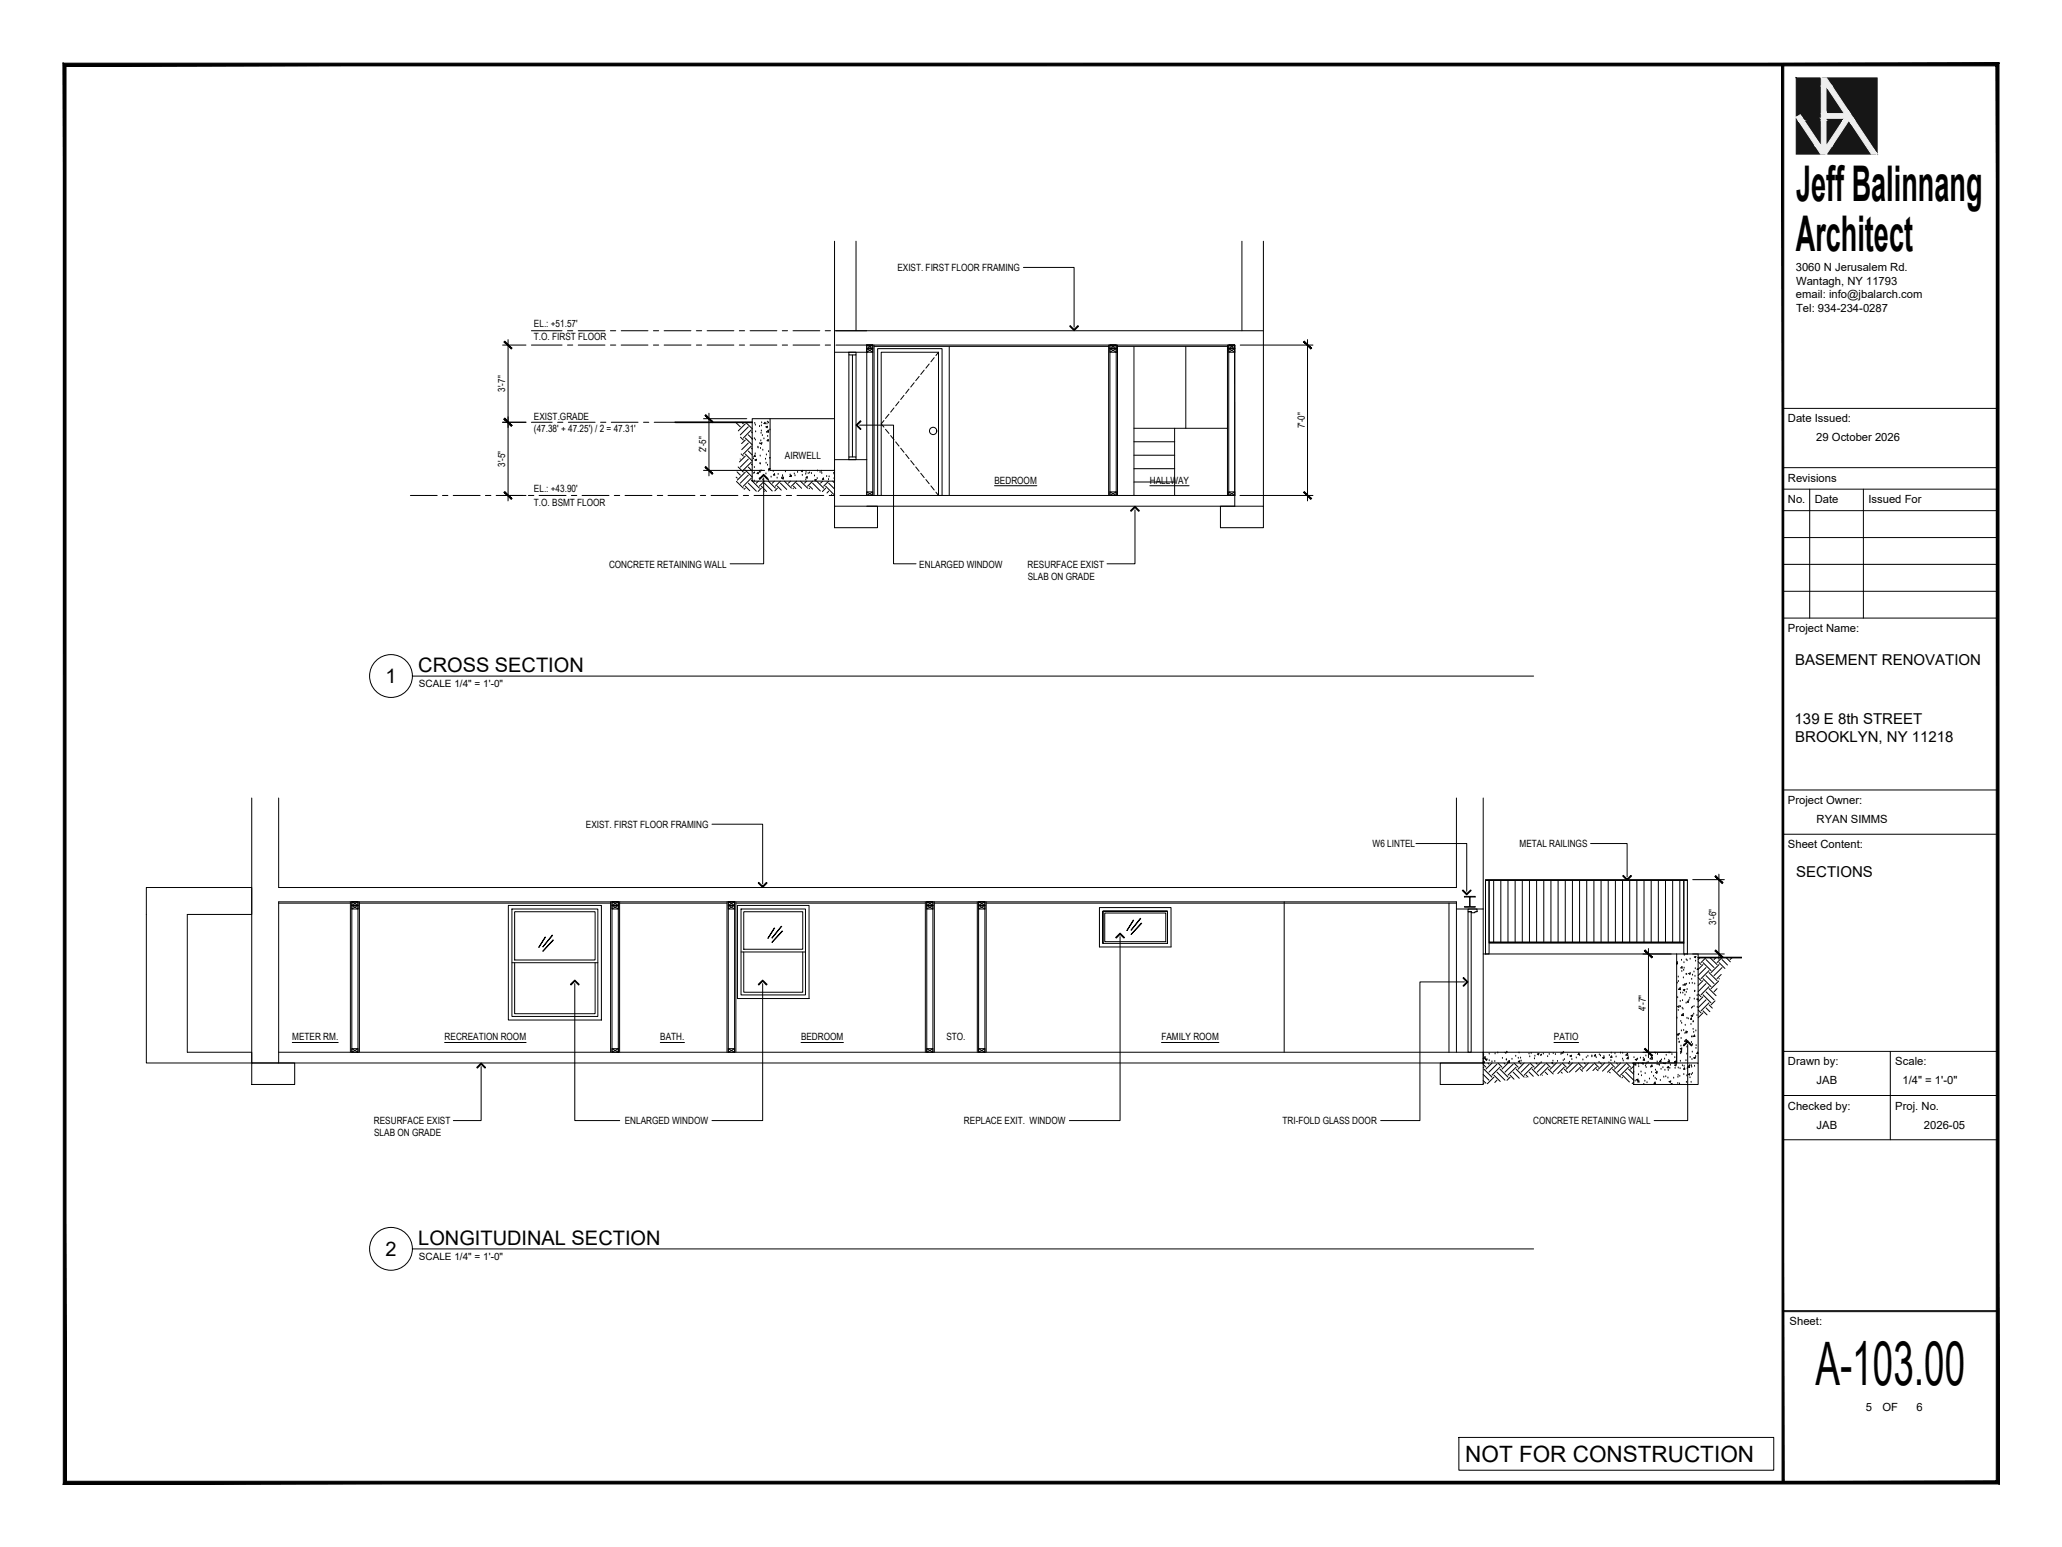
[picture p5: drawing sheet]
<svg xmlns="http://www.w3.org/2000/svg" width="610mm" height="457mm" viewBox="0 0 610 457" stroke-linecap="round" stroke-linejoin="round" font-family="sans-serif">
<!-- layer: -ELEV|a-elev02 -->
<g fill="none" stroke="#000" stroke-width=".3">
<path d="M246.7 71.3v32.8h9.5v-1.1h1.8v1.1h-1.8v-2.1h108.8v47.6h-108.8M253.1 71.3v26.4M367.2 71.3v26.4M373.5 71.3v78.3M246.7 97.7h126.8M256.2 102h1.8v1h-1.8zM258 102v44.4M328.1 102h1.9v1h-1.9zM328.1 103h1.9v1.1h-1.9zM363.3 102h1.7v1h-1.7zM363.3 103h1.7v1.1h-1.7zM246.7 149.6h12.7v6.4h-12.7z"/>
<path d="M256.2 145.4h1.8v1h-1.8zM256.2 146.4v-10.6h-9.5v13.8M256.2 146.4h108.8M328.1 146.4v-44.4h1.9v44.4M328.1 145.4h1.9v1h-1.9zM360.8 149.6h12.7v6.4h-12.7zM363.3 146.4v-44.4h1.7v44.4M363.3 145.4h1.7v1h-1.7zM74.4 235.8v78.4h364.1v-78.4M82.4 235.8v26.5h348.2v-26.5M43.3 262.3h31.1v8h-19v40.7h19v3.2h-31.1zM104 266.5h1.8v1.1h-1.8z"/>
<path d="M104 267.6h1.8v1h-1.8zM150.3 267.6h27.5v33.9h-27.5zM151.3 268.6h25.4v31.8h-25.4zM180.9 266.5h1.9v1.1h-1.9zM180.9 267.6h1.9v1h-1.9zM215.3 266.5h1.9v1.1h-1.9zM215.3 267.6h1.9v1h-1.9zM218 267.6h21.2v27.5h-21.2zM219.1 268.6h19v25.4h-19zM274 266.5h1.8v1.1h-1.8zM274 267.6h1.8v1h-1.8zM289.3 266.5h1.9v1.1h-1.9z"/>
<path d="M289.3 267.6h1.9v1h-1.9zM325 268.2h21.2v11.7h-21.2zM326.1 278.8v-9.5h19v9.5h-19v-9.5h19v9.5M430.6 268.6h7.9M434.3 265.1l.2 .1-.2 2.7M434.3 268l-1.4 .1h3.2l-1.4-.1M434.3 265.1h-1.4v-.2h3.2v.2h-1.5l.1 2.8M438.5 281.9h57.2M74.4 314.2h12.7v6.3h-12.7zM82.4 311h356.1M104 311v-44.5h1.8v44.5M104 309.9h1.8v1.1h-1.8z"/>
<path d="M180.9 311v-44.5h1.9v44.5M180.9 309.9h1.9v1.1h-1.9zM215.3 311v-44.5h1.9v44.5M215.3 309.9h1.9v1.1h-1.9zM274 311v-44.5h1.8v44.5M274 309.9h1.8v1.1h-1.8zM289.3 311v-44.5h1.9v44.5M289.3 309.9h1.9v1.1h-1.9zM425.8 314.2h12.7v6.3h-12.7zM430.6 311v-44.5h-348.2v47.7"/>
</g>
<!-- layer: -ELEV|a-elev06 -->
<path d="M152.1 269.5h23.8v14.2h-23.8zM219.9 269.5h17.4v11h-17.4zM326.6 269.8h18v8.5h-18zM151.3 284.5h25.4M152.1 284.5v15.1h23.8v-15.1M219.1 281.3h19M219.9 281.3v11.9h17.4v-11.9" fill="none" stroke="#000" stroke-width=".3"/>
<!-- layer: -ELEV|a-elev01 -->
<g fill="none" stroke="#000" stroke-width=".3">
<path d="M246.7 104.1v31.7M256.2 104.1v31.7M258.4 102.4h69.3M258.4 102v44.4M259.5 103h19v43.4h-1v-42.3h-17v42.3h-1zM280.6 102.4v44M327.7 102v44.4M330.4 102.4h32.5M330.4 102v44.4M335.2 102.4v44M350.6 102.4v24.2M362.9 102v44.4"/>
<path d="M227.7 123.7h19M335.2 126.6h27.7M335.2 138.5h12.1M335.2 134.5h12.1M335.2 130.6h12.1M347.3 126.6v19.8M335.2 142.5h12.1M82.4 266.9h21.2M103.6 266.5v44.5M106.3 266.9h74.2M106.3 266.5v44.5M180.5 266.5v44.5"/>
<path d="M183.2 266.9h31.7M183.2 266.5v44.5M214.9 266.5v44.5M217.6 266.9h56M217.6 266.5v44.5M273.6 266.5v44.5M276.2 266.9h12.7M276.2 266.5v44.5M288.9 266.5v44.5M291.5 266.9h139.1M291.5 266.5v44.5M379.6 266.5v44.5"/>
<path d="M428.4 266.9v44.1"/>
</g>
<!-- layer: -ELEV|a-elev08 -->
<path d="M161.2 276.9l-1.9 3.1zM163.2 276.4l-2.8 3.5zM163.5 277.8l-3.1 3.4zM228.9 274.3l-1.9 3.1zM231 273.8l-2.8 3.5zM231.2 275.2l-3 3.4zM335 271.9l-1.9 3.2zM337.1 271.4l-2.8 3.6zM337.4 272.8l-3.1 3.4z" fill="#000" stroke="#000" stroke-width=".3"/>
<g fill="none" stroke="#000" stroke-width=".3">
<path d="M256.2 104.1l1.8-1.1-1.8-1h1.8l-1.8 1 1.8 1.1M265.8 118.7l-1 1.2M267.3 116.8l-1 1.3M268.7 115l-.9 1.2M270.3 113.1l-1.1 1.3M271.7 111.3l-1 1.2M273.2 109.4l-1 1.3M274.7 107.6l-1 1.2M276.2 105.7l-1 1.2M277.5 104.1l-.8 1M328.1 104.1l1.9-1.1-1.9-1h1.9l-1.9 1 1.9 1.1M363.3 104.1l1.7-1.1-1.7-1h1.7l-1.7 1 1.7 1.1"/>
<path d="M217.5 124.8l1.4 1.4M217.9 139.4l1 1M218.2 138l1.6 1.5M218.8 135.6l.1 .1M218.9 129.2l.9 .8M219.1 134.2l.7 .6M219.2 124.8l.6 .5M220.3 125.3l-2 2M220.3 130l-1.1 1.1M220.3 134.8l-1.7 1.7M220.3 139.5l-2.3 2.4M220.3 138.9l2.1 2.1"/>
<path d="M220.3 134.2l2.1 2M220.3 129.5l2.1 1.9M220.4 124.8l2 1.9M221.2 126.2l-2.3 2.3M221.2 130.9l-1.9 2M221.2 135.7l-2.3 2.3M221.2 138l1.2 1.2M221.2 133.3l1.2 1.2M221.2 128.5l1.2 1.2M222.1 127l-2.3 2.5M222.1 131.8l-2.3 2.4M222.1 136.6l-2.3 2.3"/>
<path d="M222.1 137.2l.3 .2M222.1 132.4l.3 .3M222.1 127.6l.3 .3M222.2 124.8l.2 .1M222.4 129.9h.1M222.8 135.6h.1M222.8 139.9h.1M223 129.7h.1M223 138.2h.1M223.1 139.7h.1M223.1 125.1h.1M223.2 134.5l.1 .4h-.4z"/>
<path d="M223.3 134.2h.1M223.3 130h.1M223.3 125.6h.1M223.4 127.6h.1M223.6 135.7l-.1 .4-.3-.2 .4-.1M224.1 132.2h.1M224.1 132.4h.1M224.1 139.6l.1 .4M224.2 139.6l-.4 .4h.4M224.5 126.1h.1M224.6 139.3h.1M224.6 131.1h.1"/>
<path d="M224.6 139.6h.1M224.7 137h.1M224.7 139.5h.1M224.7 134.8h.1M224.8 137.1h.1M224.8 131.1l.5-.2-.2 .4zM224.8 132.5h.1M224.9 130.3h.1M225 128.1h.1M225 139.1h.1M225.1 125.9h.1M225.1 127.4h.1"/>
<path d="M225.2 125h.1M225.4 128.7h.1M225.5 133.1h.1M225.8 129.7h.1M226.2 124.8l.1 .4h-.5zM226.3 135.7h.1M226.4 126.2l.5-.2-.1 .4zM226.5 136.9h.1M226.6 134.5h.1M226.7 125.3h.1M226.9 124.8h.1M226.9 137.5h.1"/>
<path d="M226.9 129h.1M227.1 129.9l.1 .4h-.4l.3-.4M227.1 127.1l.1 .7-.6-.2 .6-.5M227.2 138.6l.4-.2-.1 .5zM227.2 125h.1M227.2 133.5h.1M227.3 139.2h.1M227.6 127.1h.1M227.7 135.2l-.2 .1h.2M228.6 139.3h.1M229 140l.1 .4h-.5zM232.2 139.4h.1"/>
<path d="M235.8 139.6h.1M237.2 139l-.3 .1 .3 .3 .1-.4M238.3 139.6h.1M238.9 140h.1M239.4 139.8h.1M239.9 140h.1M241.7 139.2h.1M242.4 139.6h.1M242.9 139.3h.1M243 139.9h.1M246.7 139.1h.1M246.7 139.6l-.2 .1 .2 .1"/>
<path d="M261.3 124.3l-.8 1 .8 .9M261.8 126.9l1 1.2M262.8 122.4l-1 1.3M263.3 128.7l1 1.3M264.3 120.6l-1 1.2M264.8 130.6l1 1.2M266.3 132.5l1 1.2M267.8 134.3l.9 1.3M269.2 136.1l1.1 1.3M270.7 138l1 1.3M272.2 139.9l1 1.2M217.6 141l.4 .3"/>
<path d="M217.7 142.3l2.1 2M220.3 144.3l-.3 .3M220.3 143.7l1.4 1.3M221.2 140.4l-2.3 2.4M221.2 142.8l2.4 2.4M222.1 141.3l-2.3 2.4M222.1 141.9l2.4 2.4M223 142.2h.1M224.2 142.2l-.6 .6M224.5 141.5h.1M225.1 144.3l-1 .9M225.1 143.7l1.5 1.5"/>
<path d="M225.5 141.9h.1M226 142.2l-1.5 1.5M226 145.2h-.1M226 142.8l2.3 2.3M226.4 140.1h.1M227.2 142h.1M227.2 142.2l2 2.1M228 141h.1M228.9 142.2l-.6 .6M229.7 141.3h.1M229.8 144.3l-.7 .8M229.8 143.7l1.2 1.2"/>
<path d="M230 140.2h.1M230.7 142.2l-1.5 1.5M230.7 142.8l1.9 1.9M231.1 141.3h.1M231.2 141.4l.4-.3-.1 .5zM231.4 140.6h.1M231.4 141.1h.1M231.9 142.2l2.1 2.1M233.6 140.4h.1M233.7 142.2l-.6 .6M233.8 140.8v-.4l-.3 .4h.4M234 140.8h.1"/>
<path d="M234.6 144.3l-.2 .1M234.6 143.7l.7 .7M234.8 140.1h.1M235 140.6h.1M235.5 142.8l1.5 1.5M235.5 142.2l-1.5 1.5M236.6 142.2l2.2 2.1M237.2 140.5h.1M238.2 141.9h.1M238.2 140.2h.1M238.5 142.2l-.6 .6M238.6 140.8l.1 .5-.4-.1 .3-.4"/>
<path d="M239.4 144.3l-.2 .1M239.4 143.7l.8 .9M240.2 142.2l-1.4 1.5M240.2 142.8l2.3 2.3M240.8 140.7h.1M240.8 141.9l.5-.2-.1 .4zM241.4 142.2l2.1 2.1M241.6 141.4h.1M243.2 142.2l-.6 .6M243.4 141.3l.1 .3h-.4zM244.1 144.3l-1 1M244.1 143.7l2.4 2.4"/>
<path d="M244.4 140.8h.1M244.9 141.7h.1M245 142.2l-1.5 1.5M245 145.2l-.5 .5M245 142.8l1.7 1.7M245.1 140.9h.1M245.9 146.1h-.1M246.2 142.2l.5 .5M246.5 140.1h.1M246.6 141.5h.1M246.7 146.4h.1M256.2 145.4l1.8 1"/>
<path d="M258 145.4l-1.8 1M273.7 141.7l1 1.3M275.2 143.6l1 1.2M276.7 145.5l.8 .9M328.1 145.4l1.9 1M330 145.4l-1.9 1M363.3 145.4l1.7 1M365 145.4l-1.7 1M439.2 260h59.7v.2h-59.7zM104 268.6l1.8-1-1.8-1.1h1.8l-1.8 1.1 1.8 1M180.9 268.6l1.9-1-1.9-1.1h1.9l-1.9 1.1 1.9 1M215.3 268.6l1.9-1-1.9-1.1h1.9l-1.9 1.1 1.9 1"/>
<path d="M274 268.6l1.8-1-1.8-1.1h1.8l-1.8 1.1 1.8 1M289.3 268.6l1.9-1-1.9-1.1h1.9l-1.9 1.1 1.9 1M439.2 260.2h1v21.7h-1zM440.2 278.5h57.6v.2h-57.6zM440.2 260.2h57.6v18.3h-57.6zM441.6 260.2v18.3M443.7 260.2v18.3M445.8 260.2v18.3M447.9 260.2v18.3M450 260.2v18.3M452.2 260.2v18.3M454.3 260.2v18.3"/>
<path d="M456.4 260.2v18.3M458.5 260.2v18.3M460.6 260.2v18.3M462.7 260.2v18.3M464.9 260.2v18.3M467 260.2v18.3M469.1 260.2v18.3M471.2 260.2v18.3M473.3 260.2v18.3M475.4 260.2v18.3M477.6 260.2v18.3M479.7 260.2v18.3"/>
<path d="M481.8 260.2v18.3M483.9 260.2v18.3M486 260.2v18.3M488.1 260.2v18.3M490.3 260.2v18.3M492.4 260.2v18.3M494.5 260.2v18.3M496.6 260.2v18.3M497.8 260.2h1.1v21.7h-1.1zM495.7 284.4l.2-.2v.7l-.2-.1M495.7 284.8v.1M495.7 284.8v.2"/>
<path d="M495.9 290.5h.1M496 294.9h.1M496 297.5l.4-.2-.1 .4zM496.1 288.8h.1M496.1 298.6h.1M496.2 290.1h.1M496.7 296h.1M496.8 293.5h.1M496.8 297.5h.1M496.8 292.5l-.6-.1 .5-.5 .1 .6M497.1 283.8h.1M497.2 287.1h.1"/>
<path d="M497.3 286.1l-.1-.4-.3 .3 .4 .1M497.3 298h.1M497.4 295.7h.1M497.5 293.5h.1M497.5 298.2h.1M497.6 291.3h.1M497.6 292.6l.5-.2-.1 .4zM497.7 289h.1M497.8 286.8h.1M497.8 284.5h.1M497.9 286.1h.1M497.9 282.3h.1"/>
<path d="M498.1 294.1h.1M498.2 291.1v-.4l-.3 .4h.4M498.5 288h.1M498.5 296.5h.1M498.5 293.3h.1M498.5 283.7h.1M498.6 290.9h.1M498.6 288h.1M498.8 283.9h.1M498.8 292.4h.1M499.1 295.8l.1 .4h-.4zM499.2 287.7l.5-.2-.1 .5z"/>
<path d="M499.3 295.6h.1M499.4 290.7h.1M499.6 295h.1M499.7 283.5h.1M500.1 297.9h.1M500.1 289.4h.1M500.3 290.6h.1M500.4 288.2h.1M500.4 297.7h.1M500.7 299.7h.1M500.8 297.5h.1M500.8 287.3h.1"/>
<path d="M500.9 295.3h.1M500.9 282.8l.5-.1-.2 .3zM501 293h.1M501 290.8h.1M501.1 292.9h.1M501.1 288.5h.1M501.2 286.3h.1M501.3 284.1h.1M501.7 294.3h.1M501.8 297.7h.1M502 295.1l-.3 .2 .2 .2 .1-.1M502 298.5l.9 .8"/>
<path d="M502 293.8l.9 .8M502 289l.9 .8M502 284.2l.9 .9M502.6 283l-.6 .5M503.5 285.1l-1.5 1.4h-.3l.3-.3M503.5 289.8l-1.5 1.5M503.5 294.6l-1.5 1.4M503.5 299.3l-1.5 1.5M503.5 298.7l1.2 1.2M503.5 294l2.3 2.4M503.5 289.2l2.3 2.4M503.5 284.5l2.3 2.4"/>
<path d="M504.4 286l-2.4 2.3M504.4 283l-1.5 1.5M504.4 290.7l-2.4 2.4M504.4 295.5l-2.4 2.3M504.4 297.9l1.1 1.1M504.4 293.1l2.3 2.4M504.4 288.3l2.3 2.4M504.4 283.6l2.3 2.4M505.2 286.9l-2.3 2.3M505.2 291.6l-2.3 2.4M505.2 296.4l-2.3 2.3M505.2 297l1 .9"/>
<path d="M505.2 292.2l2.1 2.1M505.2 287.4l2.4 2.4M505.5 283l2.1 2.1M507 295.8l-1.2 1.2M507.3 283l-.6 .6M507.6 292.2l-.9 .9M508.1 289.9l-2.3 2.3M508.2 285.1l-2.4 2.3M508.2 289.2l.1 .1M508.2 284.5l1.7 1.7M508.8 288l-1.2 1.2M509.1 283l-1.5 1.5"/>
<path d="M509.1 286l-2.4 2.3M509.1 283.6l1.6 1.6M510.3 283l1.3 1.3M512.1 283l-.6 .6M104 309.9l1.8 1.1M105.8 309.9l-1.8 1.1M180.9 309.9l1.9 1.1M182.8 309.9l-1.9 1.1M215.3 309.9l1.9 1.1M217.2 309.9l-1.9 1.1M274 309.9l1.8 1.1M275.8 309.9l-1.8 1.1"/>
<path d="M289.3 309.9l1.9 1.1M291.2 309.9l-1.9 1.1M438.5 314.2h.1M438.5 319.4l.8 .7M438.5 314.6l.8 .8M438.5 317.5l1.7 1.7M438.5 314.2l.3-.4 .1 .4M438.5 312.8l.5-.5 .1 .6zM438.6 311.9h.1M438.6 311.7h.1M438.7 315.4l-.2 .2M438.7 316l2.4 2.3"/>
<path d="M439.2 313.1l.4-.1-.1 .4zM439.9 314.2l.3 .3M440.3 311.5h.1M440.3 313.5h.1M441.1 313.8h.1M441.1 314.2l-1.8 1.8M441.7 318.3l-2 2M441.7 317.8l1.8 1.8M441.9 313.7h.1M442 311.5h.1M442.6 314.5l-2.4 2.4M442.6 319.2l-.7 .7"/>
<path d="M442.6 316.9l2.3 2.3M442.8 311.2h.1M442.8 314.2l1.2 1.2M443.4 315.4l-2.3 2.4M443.4 316l2.4 2.3M444.2 312.8h.1M444.6 314.2l.3 .3M444.8 311l.4 .2v-.2M445.3 313.3h.1M445.4 313.2h.1M445.5 311h.1M445.9 314.2l-1.9 1.8"/>
<path d="M446.2 313.4l.1 .6-.6-.1zM446.4 318.3l-.9 1M446.4 317.8l1.2 1.1M447 313.1h.1M447.3 314.5l-2.4 2.4M447.3 316.9l1.9 1.8M447.6 314.2l1.2 1.2M448.1 312.2h.1M448.2 315.4l-2.4 2.4M448.2 316l2.4 2.3M448.9 312.8h.1M448.9 313.7l.4-.2-.1 .4z"/>
<path d="M449.1 311.2h.1M449.4 314.2l.3 .3M449.5 312.7h.1M449.7 313.6h.1M450.6 314.2l-1.8 1.8M451.2 318.3l-.1 .1M451.2 317.8l.5 .5M452 311.5h.1M452.1 314.5l-2.4 2.4M452.1 316.9l1.2 1.2M452.2 312.3h.1M452.3 314.2l1.3 1.2"/>
<path d="M452.7 311.3h.1M453 315.4l-2.4 2.4M453 316l1.9 1.9M453.6 312.9h.1M453.8 312.2h.1M454.1 314.2l.3 .3M454.5 311.5l.5-.1-.2 .3zM455.4 314.2l-1.8 1.8M455.5 312h.1M455.6 314.1h.1M455.7 311.8h.1M455.9 317.8h.1"/>
<path d="M456.3 311.5h.1M456.8 314.5l-2.4 2.4M456.8 316.9l.7 .7M457.1 314.2l1.2 1.2M457.5 312.3h.1M457.7 315.4l-2.4 2.4M457.7 316l1.5 1.4M458 311.6h.1M458.7 314.2l.3-.1 .2 .4M459.1 313.6h.1M459.2 311.4h.1M459.8 311.7h.1"/>
<path d="M460.1 314.2l-1.8 1.8M460.5 313.7h.1M461.5 311.6h.1M461.6 314.5l-2.4 2.4M461.6 316.9l.3 .3M461.9 314.2l1.1 1.2M461.9 311l-.2 .2h.4l-.1-.2M462.2 313.5h.1M462.2 311h.1M462.4 315.4l-1.9 1.9M462.4 316l1.1 1M462.5 313.1h.1"/>
<path d="M463.4 311.8h.1M463.6 314.2l.3 .3M464 313.9h.1M464.1 312.1l.5-.2-.1 .4zM464.7 313.1h.1M464.9 314.2l-1.9 1.8M466 312.7h.1M466.3 314.5l-2.4 2.4M466.6 314.2l1.2 1.2M466.8 311.2l.1 .5h-.4zM467 312h.1M467.2 315.4l-1.4 1.4"/>
<path d="M467.2 316l.7 .6M468 313.3h.1M468.4 314.2l.3 .3M469 312.6h.1M469.4 312.2h.1M469.6 314.2l-1.8 1.8M470.6 312.3h.1M470.6 312.1h.1M471.1 314.5l-2 2M471.3 314.2l1.3 1.2M471.6 311.7l.1 .4h-.4zM471.9 312.6h.1"/>
<path d="M472 315.4l-1.1 1M472 316l.4 .4M472.7 314h.1M472.8 311.7h.1M473.1 314.2l.4 .3M473.2 312h.1M473.8 312.6l.5-.2-.2 .4zM474.2 312.3h.1M474.4 314.2l-1.8 1.8M475.7 314.1h.1M475.8 312h.1M475.8 314.5l-2 2.1"/>
<path d="M475.8 316.9l.2 .2M476.1 314.2l1.2 1.2M476.3 313.5h.1M476.3 311.2h.1M476.5 312.1v.4h-.4zM476.7 315.4l-1.5 1.5M476.7 316l2.4 2.3M477.4 313.9h.1M477.4 311.4h.1M477.8 312.4h.1M477.9 314.2l.3 .3M479.1 311.2h.1"/>
<path d="M479.1 314.2l-1.8 1.8M479.7 313h.1M479.7 318.3l-.2 .3M479.7 317.8l2 2M479.7 311.3h.1M479.9 313.6h.1M480.6 314.5l-2.4 2.4M480.6 316.9l2.4 2.3M480.9 314.2l1.1 1.2M481.2 311.3v.6l-.5-.1zM481.3 312.5l.1 .4h-.5zM481.4 312.5h.1"/>
<path d="M481.5 315.4l-2.4 2.4M481.5 316l1.5 1.5M482.6 314.2l.4 .3M483 316.9h.1M483 315.1l-1 .9M483 319.8l-.5 .5M483 314.4h.1M483.1 312.6h.1M483.4 319.5h.1M483.4 313.1l.6-.1-.2 .4zM483.5 314.3l.1 .4M483.6 314.3l-.4 .4h.5"/>
<path d="M483.8 319.1l.5-.2-.2 .5zM484.1 313h.1M484.4 314.5h.1M484.4 317.6h.1M484.5 315.3h.1M484.5 319.8v-.4l-.3 .3 .4 .1M485 312.7h.1M485.1 316.8h.1M485.3 317.9h.1M485.6 314.2h-.2l.4 .3 .1-.3M485.8 312.8h.1M486.1 312.9l.1 .5-.4-.1z"/>
<path d="M486.3 319.5h.1M486.4 317.3h.1M486.5 315h.1M486.6 312.1h.1M486.6 314.5h.1M486.7 315.5h.1M486.9 314.2h.1M486.9 320h.1M487.3 313.9h.1M487.6 318.9h.1M487.8 312.9l.6-.5v.7zM488.1 315.4h.1"/>
<path d="M488.3 316.9h.1M488.4 312.4h.1M488.4 314.7l.1 .5-.4-.1zM488.5 312.8h.1M488.9 318.1h.1M489.1 311l.4 .2v-.2M489.3 319.8l.1 .4M489.3 318.7h.1M489.3 319.8l-.3 .4h.4M489.4 316.3h.1M489.5 316.9l.4-.1-.1 .4zM489.7 319h.1"/>
<path d="M489.8 316.8h.1M489.9 314.6h.1M489.9 313.9h.1M490 311.6h.1M490.2 314.7h.1M490.6 314.8h.1M490.9 319.3h.1M490.9 313.4l.1 .4-.4-.1zM491.1 316h.1M491.2 313.3h.1M491.6 315.6h.1M491.8 314.2l-.1 .1 .6 .1v-.2"/>
<path d="M491.9 318.3h.1M492.1 313h.1M492.2 316.3h.1M492.5 318.2h.1M492.6 311.9h.1M493.1 318.6h.1M493.1 313.7l.5-.2-.2 .4zM493.2 316.4h.1M493.2 315.2l.1 .4h-.4zM493.4 313.4h.1M493.4 311.2h.1M493.4 319.7l.5-.2-.1 .4z"/>
<path d="M493.6 315.7h.1M493.8 314.8h.1M494.3 311.7h.1M494.8 318.6h.1M495 314h.1M495.1 314.8l.5-.2-.2 .4zM495.1 312.6h.1M495.2 315.7h.1M495.5 313.5l.1 .7-.6-.1zM495.7 313.9l-.3 .3M495.8 300.9h.1M496.1 318.4h.1"/>
<path d="M496.1 317.8h.1M496.1 307.1h.1M496.1 315.6h.1M496.1 305.5l.1 .4h-.3zM496.4 308.1h.1M496.4 308h.1M496.5 305.6h.1M496.6 318.1h.1M496.7 315.8h.1M496.7 309.9l.5-.1-.1 .3zM496.8 313.6h.1M496.9 311.4h.1"/>
<path d="M496.9 301.9h.1M497 309.2h.1M497 306.9h.1M497.1 304.7h.1M497.1 310.5l.1 .4h-.4zM497.2 302.4h.1M497.2 310.4h.1M497.2 300.2h.1M497.4 315h.1M497.7 300.1h-.6l.5-.5 .1 .6M497.8 304.5h.1M497.8 317.6h.1"/>
<path d="M497.9 315.1h.1M497.9 308.9h.1M498 315.6l.1 .4h-.4zM498.1 305.4h.1M498.2 303h.1M498.3 305.1l.5-.3-.1 .5zM498.4 313.5h.1M498.5 305h.1M498.5 307.2l.1 .6-.6-.1zM498.6 319.9h.1M498.7 311.5h.1M498.7 318h.1"/>
<path d="M498.7 300.9h.1M498.7 309.5h.1M498.8 315.9h.1M498.9 307.8h.1M499.1 301.1h.1M499.1 317.5l.5-.2-.2 .4zM499.4 314.8l.1 .7M499.4 314.8l-.5 .6 .6 .1M499.6 314.9h.1M499.6 318.5h.1M499.7 312.5h.1M499.9 302.8h.1"/>
<path d="M500 319.9h.1M500 300.4h.1M500 300.2l.5-.2-.2 .4zM500 317.6h.1M500 308.1h.1M500 315h.1M500.1 306.5h.1M500.1 301.2l-.1-.4-.3 .4h.4M500.1 315.4h.1M500.2 313.1h.1M500.3 310.9h.1M500.3 317.2h.1"/>
<path d="M500.4 308.7h.1M500.5 306.5h.1M500.5 302h.1M500.5 304.2h.1M500.6 302h.1M500.7 305.1h.1M501 315.1h.1M501 305.9l.1 .4h-.4zM501.2 312.4l-.1 .4-.4-.2 .5-.1M501.3 312.3h.1M501.4 304.7h.1M501.4 309.8h.1"/>
<path d="M501.4 309h.1M501.7 300.1h.1M501.9 310.9l.1 .5-.4-.1zM438.7 320.1l-.2 .2M485.8 320.5l.2-.2v.2M494.1 320.2l.1 .3M494.2 320.2l-.3 .3M494.3 320.5h.1M496 320.2h.1M496.5 320.3h.1"/>
<circle cx="275.9" cy="127.4" r="1.08"/>
</g>
<!-- layer: -ELEV|a-elev03 -->
<path d="M222.4 123.7h5.3v15.3h19v3.2h-24.3zM438.5 311h57.2v3.2h-57.2zM483 314.2h19v6.3h-19zM495.7 314.2v-32.3h6.3v32.3" fill="none" stroke="#000" stroke-width=".3"/>
<!-- layer: -ELEV|a-elev04 -->
<path d="M199.6 124.8h22.8M502 283h12.9" fill="none" stroke="#000" stroke-width=".51"/>
<!-- layer: -ELEV|a-door -->
<path d="M434 268.6h2.7v.9h-.7v.2l-2-.2zM434 269.5h.9v41.5h-.9z" fill="none" stroke="#000" stroke-width=".3"/>
<!-- layer: -ELEV|A-DIM -->
<g fill="none" stroke="#000" stroke-width=".3">
<path d="M148.6 102h6.9M150.2 100.4v47.6M366.6 102h21.6M386.5 100.4v47.6M148.6 124.8h6.9M208 123.7h12.8M208 139h18.1M209.6 122.1v18.5M148.6 146.4h6.9M366.6 146.4h21.6M500.4 260h9.4M508.2 258.4v25.1"/>
<path d="M485.7 281.9h8.4M487.3 280.3v32.3M500.4 281.9h9.4M485.7 311h8.4"/>
</g>
<!-- layer: 0 -->
<g fill="#000" stroke="#000" stroke-width=".3">
<path d="M149 101l2.1 2.1 .2-.2zM149 101l.3-.2 2 2.1z"/>
<path d="M385.4 101l2.1 2.1 .2-.2zM385.6 100.8l2.1 2.1-2.3-1.9z"/>
<path d="M149.3 123.6l-.3 .3 2.3 1.8zM149 123.9l2.3 1.8-.2 .2z"/>
<path d="M149 123.9l2.1 2 .2-.2zM149 123.9l.3-.3 2 2.1z"/>
<path d="M208.4 138.1l2.3 1.9-2-2.1zM208.4 138.1l2.3 1.9-.2 .2z"/>
<path d="M208.4 122.8l2.1 2.1 .2-.2zM208.7 122.6l2 2.1-2.3-1.9z"/>
<path d="M149 145.5l2.3 1.9-2-2.1zM149 145.5l2.3 1.9-.2 .2z"/>
<path d="M385.6 145.3l-.2 .2 2.3 1.9zM385.4 145.5l2.3 1.9-.2 .2z"/>
<path d="M507 259l2.1 2.1 .3-.2zM507.2 258.8l2.2 2.1-2.4-1.9z"/>
<path d="M486.2 281l2.1 2.1 .2-.2zM486.2 281l.2-.2 2.1 2.1z"/>
<path d="M507.2 280.8l-.2 .2 2.4 1.9zM507 281l2.4 1.9-.3 .2z"/>
<path d="M486.2 310l2.3 1.9-2.1-2.1zM486.2 310l2.3 1.9-.2 .2z"/>
</g>
<!-- layer: -ELEV|a-flr-iden -->
<path d="M294 143.6h12.5M339.9 143.6h11.6M86.4 308.1h13.6M131.4 308.1h24.1M195.2 308.1h7.2M236.8 308.1h12.5M343.4 308.1h16.9M459.4 308.1h7.3" fill="none" stroke="#000" stroke-width=".3"/>
<!-- layer: 0 -->
<g fill="none" stroke="#000" stroke-width=".3">
<path d="M302.6 79h14.9v17.7M316.4 96.2l1.1 1.2 1.1-1.2 .3 .2-1.4 1.3-1.3-1.3zM253.1 125.6l1.3-1.3 .2 .2-1.2 1.1 1.2 1.2-.2 .2zM254.1 125.6h10.1v41h6.6M224.5 141.5l1.3-1.3 1.3 1.3-.2 .2-1.1-1.2-1.2 1.2zM225.8 141.2v25.4h-9.9M335.5 149.6l1.3 1.3-.2 .2-1.1-1.1-1.1 1.1-.2-.2zM335.5 150.7v15.9h-8.2M210.5 243.6h15v17.6M418.6 249.3h15v14.1M470.2 249.3h10.8v9.9M479.9 258.7l1.1 1.1 1.1-1.1 .2 .2-1.3 1.3-1.3-1.3z"/>
<path d="M224.3 260.8l1.2 1.1 1.1-1.1 .2 .2-1.3 1.3-1.3-1.3zM331.1 275.8l1.3 1.3-.1 .1-1.2-1.1-1.1 1.1-.2-.1zM331.1 276.8v54.4h-15M432.3 263.2l.2-.2 1.1 1.1 1.2-1.1 .1 .2-1.3 1.3zM168.6 290.9l1.3-1.3 1.3 1.3-.1 .2-1.2-1.1-1.1 1.1zM169.9 290.7v40.5h13.3M224.2 290.9l1.3-1.3 1.3 1.3-.2 .2-1.1-1.1-1.2 1.1zM225.5 290.7v40.5h-15M432.7 288.9l1.3 1.3-1.3 1.3-.2-.2 1.1-1.1-1.1-1.1zM432.9 290.2h-13.1v41h-11.6M140.9 315.5l1.3-1.3 1.4 1.3-.2 .2-1.2-1.2-1.1 1.2zM142.2 315.2v16h-8.2"/>
<path d="M497.6 308.9l1.3-1.3 1.4 1.3-.3 .2-1.1-1.1-1.1 1.1zM498.9 308.7v22.5h-9.9"/>
</g>
<!-- layer: -ELEV|a-elev flr line -->
<g fill="none" stroke="#000" stroke-width=".3">
<path d="M157.1 97.7h9.1M167.8 97.7h1.5M170.9 97.7h8M180.5 97.7h1.5M183.6 97.7h8M193.2 97.7h1.5M196.3 97.7h8M205.9 97.7h1.5M209 97.7h8M218.6 97.7h1.5M221.7 97.7h8M231.3 97.7h1.5"/>
<path d="M234.4 97.7h8M244 97.7h1.5M247.1 97.7h9.1M157.1 102h9.1M167.8 102h1.5M170.9 102h8M180.5 102h1.5M183.6 102h8M193.2 102h1.5M196.3 102h8M205.9 102h1.5M209 102h8"/>
<path d="M218.6 102h1.5M221.7 102h8M231.3 102h1.5M234.4 102h8M244 102h1.5M247.1 102h9.1M157.1 124.8h6.1M164.8 124.8h1.6M168 124.8h7.9M177.5 124.8h1.6M180.7 124.8h7.9M190.2 124.8h1.6"/>
<path d="M193.4 124.8h6.2M121.3 146.4h7.9M130.8 146.4h1.6M134 146.4h7.9M143.5 146.4h1.6M146.7 146.4h7.9M156.2 146.4h1.6M159.4 146.4h7.9M168.9 146.4h1.6M172.1 146.4h7.9M181.6 146.4h1.6M184.8 146.4h7.9"/>
<path d="M194.3 146.4h1.6M197.5 146.4h7.9M207.1 146.4h1.5M210.2 146.4h7.9M219.8 146.4h1.5M222.9 146.4h7.9M232.5 146.4h1.5M235.6 146.4h7.9M245.2 146.4h1.5M248.3 146.4h7.9"/>
</g>
<!-- layer: -ELEV|a-glaz -->
<path d="M251 104.1h2.1v.8h-2.1zM251 104.9v30.1M252 104.9v30.1M253.1 104.9v30.1M251 135h2.1v.8h-2.1z" fill="none" stroke="#000" stroke-width=".3"/>
<!-- layer: a-sym -->
<g fill="none" stroke="#000" stroke-width=".3">
<path d="M122 199.8h331.4M122 369.1h331.4"/>
<circle cx="115.6" cy="199.8" r="6.3"/>
<circle cx="115.6" cy="369.1" r="6.3"/>
</g>
<!-- layer: -TBLOCK JB 18x24|SH-BORDER -->
<g fill="#000" stroke="#000" stroke-width=".3">
<path d="M19.5 437.8l-.8 .8 571.5-.8zM18.7 438.6l571.5-.8 .8 .8zM590.2 19.5v418.3l.8 .8zM590.2 19.5l.8-.8v419.9zM19.5 19.5h570.7l.8-.8zM18.7 18.7h572.3l-571.5 .8zM18.7 18.7l.8 419.1v-418.3zM18.7 18.7l.8 419.1-.8 .8z"/>
<path d="M526.8 19.1v419.1h.5zM526.8 19.1h.5v419.1z"/>
</g>
<g fill="none" stroke="#000" stroke-width=".3">
<path d="M527.1 138.2h63.5M527.1 120.7h63.5M527.1 144.6h63.5M527.1 150.9h63.5M527.1 158.9h63.5M535 144.6v38.1M550.9 144.6v38.1M527.1 166.8h63.5M527.1 174.8h63.5M527.1 182.7h63.5M527.1 233.5h63.5M527.1 246.5h63.5"/>
<path d="M527.1 310.7h63.5M558.8 310.7v26.1M527.1 336.8h63.5M527.1 323.8h63.5M527.1 387.6h63.5M527.1 387.4h63.5"/>
</g>
<!-- layer: -TBLOCK JB 18x24|SH-LOGO -->
<path d="M531 23l23.9 22.6v-22.6zM531 23l23.9 22.6h-23.9z" fill="#14161a" stroke="#14161a" stroke-width=".3"/>
<g fill="#f0f0f0" stroke="#f0f0f0" stroke-width=".3">
<path d="M531 34.7l1.2-.8 .5 .8z"/>
<path d="M538.4 23l3.1 2.4-1.5-2.4zM538.4 23l3.1 2.4h-3.1z"/>
<path d="M539.8 25.4l7.2 8.2-5.5-8.2zM539.8 25.4l7.2 8.2h-1.7z"/>
<path d="M538.4 25.4l1.4 8.2v-8.2zM538.4 25.4l1.4 8.2h-1.4z"/>
<path d="M538.4 33.6l9.5 1.4-.9-1.4zM538.4 33.6l9.5 1.4h-9.5z"/>
<path d="M545.3 35l3 .6-.4-.6zM545.3 35l3 .6h-3.4z"/>
<path d="M538.4 35l1.4 .6v-.6zM538.4 35l1.4 .6h-1.4z"/>
<path d="M531 34.7l2.3 .9-.6-.9zM531 34.7l2.3 .9h-1.7z"/>
<path d="M544.9 35.6l-3.4 7.6 5.1-7.6zM544.9 35.6l-3.4 7.6h-1.7z"/>
<path d="M538.4 35.6l1.4 7.6v-7.6zM538.4 35.6l1.4 7.6h-1.4z"/>
<path d="M531.6 35.6l6.8 7.6-5.1-7.6zM531.6 35.6l6.8 7.6h-1.7z"/>
<path d="M546.6 35.6l8.3 10-6.6-10zM546.6 35.6l8.3 10h-1.6z"/>
<path d="M536.7 43.2l3.3 2.4 1.5-2.4zM536.7 43.2l3.3 2.4h-1.7z"/>
</g>
<!-- layer: SH-TEXT -->
<path d="M431.3 424.8h93.1v9.7h-93.1z" fill="none" stroke="#000" stroke-width=".3"/>
<text font-size="17.7" x="536.7" y="409.2">A-103.00</text>
<g font-size="14.6">
<text x="531" y="59.5">Jeff Balinnang</text>
<text x="530.9" y="74.3">Architect</text>
</g>
<text font-size="6.7" x="433.2" y="432.1">NOT FOR CONSTRUCTION</text>
<g font-size="5.9">
<text x="114" y="201.9">1</text>
<text x="123.7" y="198.6">CROSS SECTION</text>
<text x="114" y="371.2">2</text>
<text x="123.7" y="367.9">LONGITUDINAL SECTION</text>
</g>
<g font-size="4.4">
<text x="530.7" y="196.6">BASEMENT RENOVATION</text>
<text x="530.6" y="213.9">139 E 8th STREET</text>
<text x="530.7" y="219.2">BROOKLYN, NY 11218</text>
<text x="531" y="259.1">SECTIONS</text>
</g>
<g font-size="3.3">
<text x="530.9" y="80.1">3060 N Jerusalem Rd.</text>
<text x="530.9" y="88.1">email: info@jbalarch.com</text>
<text x="531" y="84.1">Wantagh, NY 11793</text>
<text x="531" y="92.1">Tel: 934-234-0287</text>
<text x="528.6" y="124.8">Date Issued:</text>
<text x="537" y="130.5">29 October 2026</text>
<text x="528.6" y="142.4">Revisions</text>
<text x="528.6" y="148.7">No.</text>
<text x="536.5" y="148.7">Date</text>
<text x="552.4" y="148.7">Issued For</text>
<text x="528.6" y="186.8">Project Name:</text>
<text x="528.6" y="237.6">Project Owner:</text>
<text x="537" y="243.3">RYAN SIMMS</text>
<text x="528.6" y="250.7">Sheet Content:</text>
<text x="528.6" y="314.8">Drawn by:</text>
<text x="560.3" y="314.8">Scale:</text>
<text x="537" y="320.5">JAB</text>
<text x="562.4" y="320.5">1/4&quot; = 1'-0&quot;</text>
<text x="528.6" y="327.9">Checked by:</text>
<text x="560.3" y="327.9">Proj. No.</text>
<text x="537" y="333.6">JAB</text>
<text x="568.8" y="333.6">2026-05</text>
<text x="529.1" y="391.5">Sheet:</text>
<text x="551.6" y="417">5</text>
<text x="556.5" y="417">OF</text>
<text x="566.6" y="417">6</text>
</g>
<g font-size="3">
<text x="265.3" y="80.2">EXIST. FIRST FLOOR FRAMING</text>
<text x="157.9" y="96.5">EL.: +51.57'</text>
<text x="157.9" y="100.6">T.O. FIRST FLOOR</text>
<text x="157.9" y="124">EXIST.GRADE</text>
<text x="157.9" y="127.8">(47.38' + 47.25') / 2 = 47.31'</text>
<text x="232.1" y="135.7">AIRWELL</text>
<text x="294" y="142.9">BEDROOM</text>
<text x="339.9" y="142.9">HALLWAY</text>
<text x="157.9" y="145.5">EL.: +43.90'</text>
<text x="157.9" y="149.5">T.O. BSMT FLOOR</text>
<text x="180" y="167.8">CONCRETE RETAINING WALL</text>
<text x="271.8" y="167.8">ENLARGED WINDOW</text>
<text x="303.8" y="167.8">RESURFACE EXIST</text>
<text x="303.9" y="171.3">SLAB ON GRADE</text>
<text x="123.8" y="203">SCALE 1/4&quot; = 1'-0&quot;</text>
<text x="173.2" y="244.7">EXIST. FIRST FLOOR FRAMING</text>
<text x="405.8" y="250.4">W6 LINTEL</text>
<text x="449.2" y="250.4">METAL RAILINGS</text>
<text x="86.4" y="307.5">METER RM.</text>
<text x="131.4" y="307.5">RECREATION ROOM</text>
<text x="195.2" y="307.5">BATH.</text>
<text x="236.8" y="307.5">BEDROOM</text>
<text x="279.8" y="307.5">STO.</text>
<text x="343.4" y="307.5">FAMILY ROOM</text>
<text x="459.4" y="307.5">PATIO</text>
<text x="110.5" y="332.3">RESURFACE EXIST</text>
<text x="110.6" y="335.9">SLAB ON GRADE</text>
<text x="184.7" y="332.3">ENLARGED WINDOW</text>
<text x="285" y="332.3">REPLACE EXIT. WINDOW</text>
<text x="379.2" y="332.3">TRI-FOLD GLASS DOOR</text>
<text x="453.3" y="332.3">CONCRETE RETAINING WALL</text>
<text x="123.8" y="372.3">SCALE 1/4&quot; = 1'-0&quot;</text>
</g>
<g font-size="2.9">
<text x="149.4" y="115.7" transform="rotate(-90 149.4 115.7)">3'-7&quot;</text>
<text x="385.7" y="126.6" transform="rotate(-90 385.7 126.6)">7'-0&quot;</text>
<text x="149.4" y="138" transform="rotate(-90 149.4 138)">3'-5&quot;</text>
<text x="208.7" y="133.7" transform="rotate(-90 208.7 133.7)">2'-5&quot;</text>
<text x="507.4" y="273.3" transform="rotate(-90 507.4 273.3)">3'-6&quot;</text>
<text x="486.5" y="298.8" transform="rotate(-90 486.5 298.8)">4'-7&quot;</text>
</g>
</svg>
